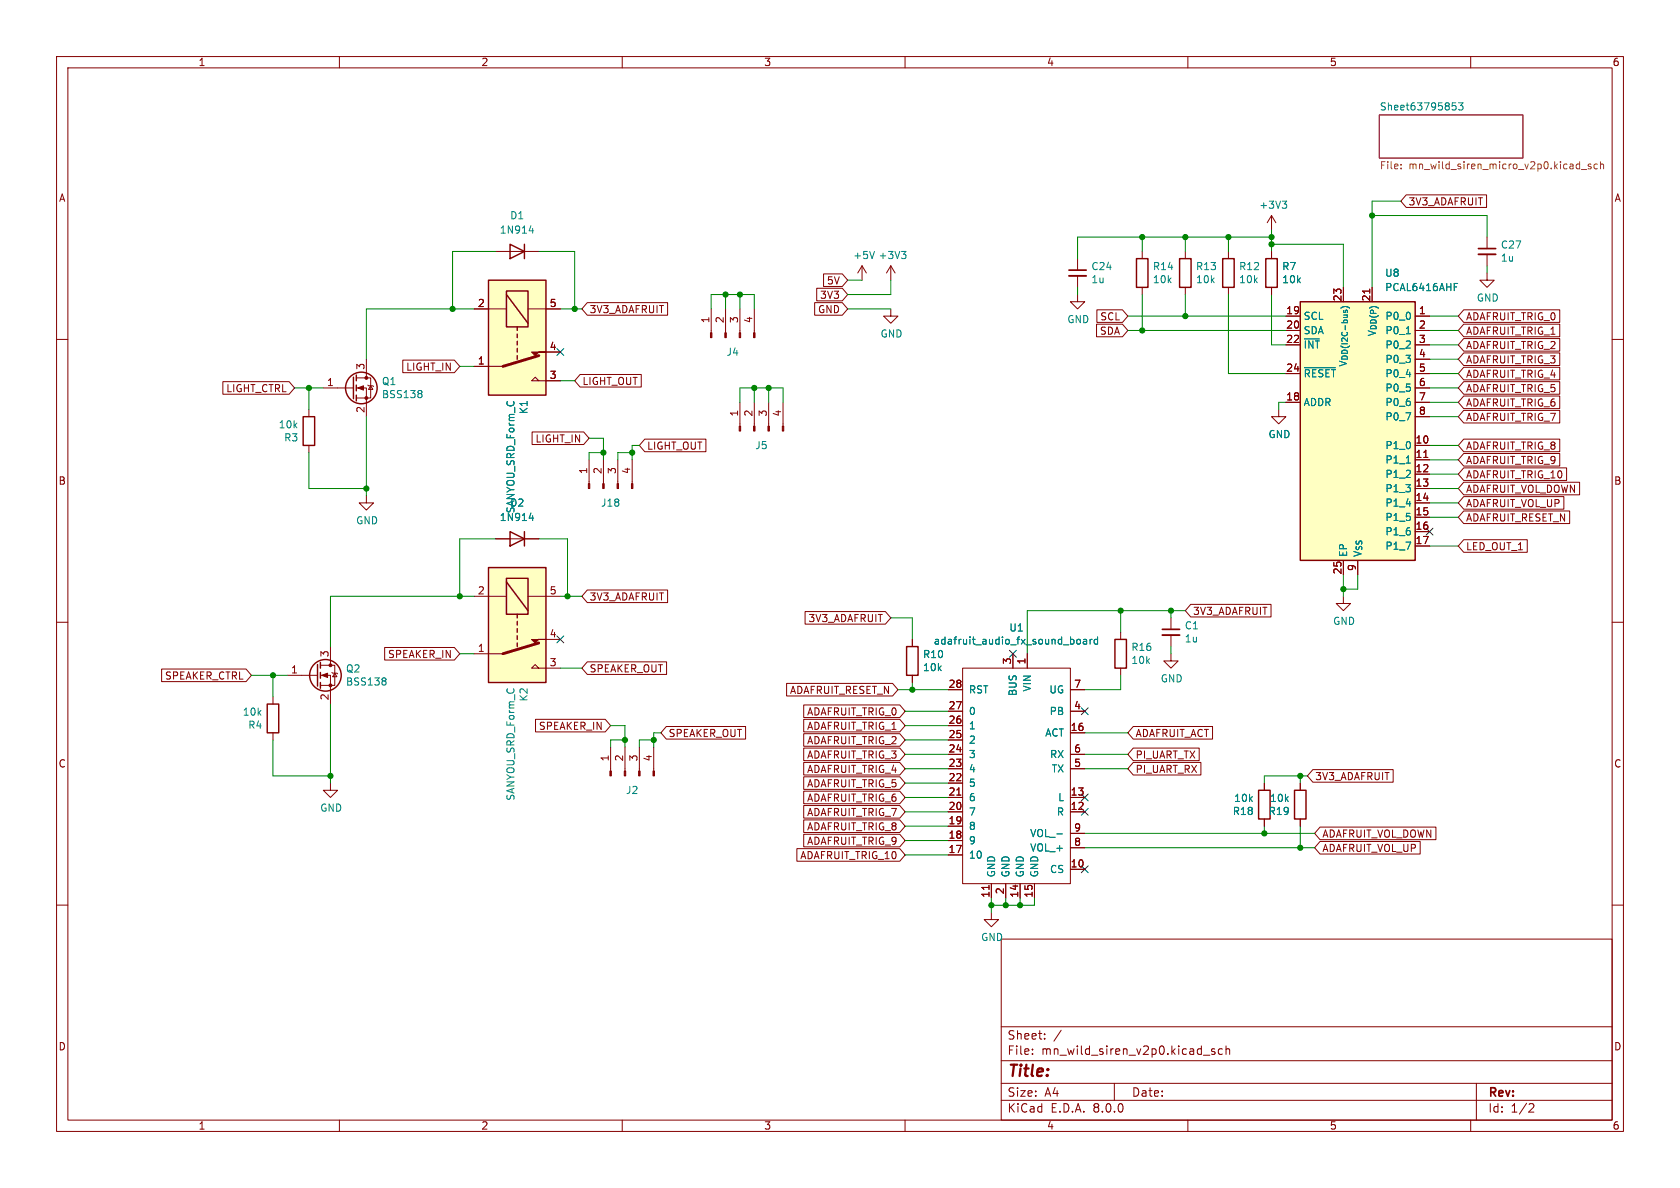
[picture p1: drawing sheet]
<svg xmlns="http://www.w3.org/2000/svg" width="297mm" height="210mm" viewBox="0 0 297 210" stroke-linecap="round" stroke-linejoin="round" font-family="sans-serif">
<g fill="none" stroke="#840000" stroke-width=".18">
<path d="M10 10h277v190h-277zM12 12h273v186h-273zM60 10v2M110 10v2M160 10v2M210 10v2M260 10v2M10 60h2M285 60h2M54.6 72.4v1.3M54.6 78.7v1.3M226.1 72.4v1.3h1.2l-1.2 1.2-1.3-1.2h1.3"/>
<path d="M10 110h2M285 110h2M10 160h2M285 160h2M177 166h108v32h-108zM60 198v2M110 198v2M160 198v2M177 194.5h108M177 191.5h108M177 187.5h108M177 181.5h108"/>
<path d="M182.5 186.3v.1M182.5 185.5v.1M184.7 183.6v.1M184.7 182.8v.1M187.6 182.1l-1.3 2M197 191.5v3M210 198v2M212.7 186.5h1.2M214.7 185.5l-.3-.1-.2 .2v.2l.5 .2v.3h-.5M216.1 185.5l-.4-.1-.3 .3v.4l.1 .2h.6M216.7 185.5l.3-.1 .3 .1 .1 .9M216.7 184.9v1.5"/>
<path d="M260 198v2M261 191.5v6.5M270.5 195.1l.5 .1 .2 .3-1 1.1h1"/>
</g>
<path d="M243.8 20.3h25.4v7.6h-25.4z" fill="none" stroke="#840084" stroke-width=".18"/>
<path d="M256.8 18.2h.6M256.9 18.7h.3l.2 .2v.4l-.5 .1M257.9 18.2h.7l-.4 .5 .4 .1v.5l-.2 .1-.5-.1" fill="none" stroke="#008484" stroke-width=".18"/>
<path d="M247.7 29.7v.1M247.7 29.1v.1M279.6 30h.9M281.3 29.1l-.3-.1-.2 .2v.2l.5 .1v.3h-.5M282.4 29.1l-.4-.1-.2 .2 .1 .6h.5M282.9 29.1l.2-.1 .3 .1 .1 .7M282.9 28.6v1.2" fill="none" stroke="#848400" stroke-width=".18"/>
<path d="M53.6 73.7h2v5h-2z" fill="none" stroke="#840000" stroke-width=".25"/>
<path d="M86.4 49.5h10.1v20.4h-10.1z" fill="#ffffc2"/>
<g fill="none" stroke="#840000" stroke-width=".18">
<path d="M83.8 54.6h5.7M87.6 44.5h7.6M93.3 54.6h5.8M152.4 47l-.8 1.3M152.4 47v2.5M152.4 47l.8 1.3M157.5 54.6v1.3h1.2l-1.2 1.3-1.3-1.3h1.3M157.5 47l-.8 1.3M157.5 47v2.5M157.5 47l.7 1.3M190.5 52.1v1.2h1.3l-1.3 1.3-1.3-1.3h1.3M190.5 45.7v2.1"/>
<path d="M190.5 48.8v2M201.9 44.5v1.2M201.9 50.8v1.3M209.5 44.5v1.2M209.5 50.8v1.3M217.2 44.5v1.2M217.2 50.8v1.3M57.1 68.6h5.4M63 68.6h1.8v5.1M63 66.8h2.5v3.6h-2.5M64.8 63.5v3.3M65 68.1l.2 .1h.7l.1 .1"/>
<path d="M65.5 68.2l.4 .6h-.7zM83.8 64.8h5.1M95.2 67.3l-.6-.6-.6 .6h5.1M96.5 62.2h2.6M64.8 87.6v1.3h1.2l-1.2 1.3-1.3-1.3h1.3M87.6 95.3h7.6M50.8 119.4h5.3M56.6 119.4h1.8v5.1M56.6 117.6h2.6v3.6h-2.6M58.4 114.3v3.3M58.7 118.9l.1 .1h.8l.1 .1M59.2 119l.4 .6h-.8z"/>
<path d="M161.3 113v1.3M161.3 119.4v1.3M58.4 138.4v1.3h1.3l-1.3 1.3-1.3-1.3h1.3M107.9 132.1v4.2M110.5 132.1v4.2M113 132.1v4.2M115.6 132.1v4.2"/>
</g>
<g fill="none" stroke="#840000" stroke-width=".25">
<path d="M86.4 49.5h10.1v20.4h-10.1zM89.5 51.4h3.8v6.4h-3.8zM89.5 52.1l3.8 5.1M90.2 43.2l2.5 1.3-2.5 1.2zM91.4 57.8v.6M91.4 59.1v.6M92.7 43.2v2.5M200.9 45.7h2v5.1h-2zM208.5 45.7h2.1v5.1h-2.1zM216.2 45.7h2v5.1h-2zM62.5 66.7v3.8M63 66.3v1"/>
<path d="M63 68.1v1M63 69.9v1M91.4 60.3v.7M91.4 61.6v.6M91.4 62.9v.6M90.2 94l2.5 1.3-2.5 1.2zM92.7 94v2.5M56.1 117.5v3.8M56.6 117.1v1M56.6 118.9v1M160.3 114.3h2v5.1h-2zM56.6 120.7v1"/>
<circle cx="63.9" cy="68.6" r="2.79"/>
<circle cx="57.5" cy="119.4" r="2.79"/>
</g>
<path d="M95.2 62.9l-6.3 1.9" fill="none" stroke="#840000" stroke-width=".51"/>
<g fill="#840000" stroke="#840000" stroke-width=".18">
<path d="M94 62.2h2.5h-1.3l-.6 .7z"/>
<path d="M56.9 119.4l1-.4v.8z"/>
<path d="M115.4 136.3h.3v.9h-.3z"/>
<path d="M112.9 136.3h.3v.9h-.3z"/>
<path d="M110.4 136.3h.2v.9h-.2z"/>
<path d="M107.8 136.3h.3v.9h-.3z"/>
<path d="M63.2 68.6l1.1-.4v.8z"/>
<circle cx="58.4" cy="121.2" r=".25"/>
<circle cx="58.4" cy="117.6" r=".25"/>
<circle cx="64.8" cy="70.4" r=".25"/>
<circle cx="64.8" cy="66.8" r=".25"/>
</g>
<path d="M93.6 40.8h.7M94.2 40.4v.8M154.6 44.4l-.4 1.3M159.4 44.4h.8l-.5 .5M159.9 44.9l.3 .3v.3l-.3 .2M74.4 69l.2 .3-.2 .3 .2 .2v.3l-.2 .2M93.6 91.6h.7M94.2 91.2v.8M68 119.8l.2 .3-.2 .3 .2 .2v.3l-.2 .2" fill="none" stroke="#008484" stroke-width=".18"/>
<path d="M189 48.8h3" fill="none" stroke="#840000" stroke-width=".33"/>
<path d="M189 47.8h3" fill="none" stroke="#840000" stroke-width=".3"/>
<path d="M86.4 100.3h10.1v20.4h-10.1z" fill="#ffffc2"/>
<g fill="none" stroke="#840000" stroke-width=".18">
<path d="M224.8 38.1v2.5M224.8 38.1l-.8 1.3M224.8 38.1l.8 1.3M125.7 54.6v4.2M128.3 54.6v4.2M130.8 54.6v4.2M133.3 54.6v4.2M224.8 44.5v1.2M224.8 50.8v1.3M262.9 48.3v1.2h1.3l-1.3 1.3-1.3-1.3h1.3M262.9 41.9v2M262.9 45v2"/>
<path d="M130.8 71.1v4.2M133.3 71.1v4.2M135.9 71.1v4.2M138.4 71.1v4.2M104.1 81.3v4.2M106.7 81.3v4.2M109.2 81.3v4.2M111.8 81.3v4.2M83.8 105.4h5.7M83.8 115.6h5.1M93.3 105.4h5.8M95.2 118.1l-.6-.6-.6 .6h5.1"/>
<path d="M96.5 113h2.6M170.2 118.1h19v38.1h-19zM179.1 115.6v2.5M181.6 115.6v2.5M198.1 111.8v1.2M198.1 118.1v1.3M207 115.6v1.2h1.3l-1.3 1.3-1.3-1.3h1.3M207 109.2v2.1M207 112.3v2M237.5 105.4v1.3h1.3l-1.3 1.3-1.3-1.3h1.3M48.3 123.2v1.3M48.3 129.5v1.3"/>
<path d="M167.6 138.4h2.6M167.6 135.9h2.6M167.6 133.4h2.6M167.6 130.8h2.6M167.6 128.3h2.6M167.6 125.7h2.6M167.6 121.9h2.6M189.2 129.5h2.6M189.2 135.9h2.6M189.2 133.4h2.6M189.2 125.7h2.6M189.2 121.9h2.6"/>
<path d="M223.5 138.4v1.3M229.9 138.4v1.3M167.6 143.5h2.6M167.6 141h2.6M167.6 151.1h2.6M167.6 148.6h2.6M167.6 146.1h2.6M169.2 140.6h.7M174.8 156.5v.7M175.3 156.2v2.6M177.8 156.2v2.6M180.3 156.2v2.6"/>
<path d="M182.9 156.2v2.6M189.2 153.7h2.6M189.2 143.5h2.6M189.2 141h2.6M189.2 149.9h2.6M189.2 147.3h2.6M223.5 144.8v1.3M229.9 144.8v1.3M175.3 161.3v1.3h1.2l-1.2 1.2-1.3-1.2h1.3"/>
</g>
<g fill="none" stroke="#840000" stroke-width=".25">
<path d="M223.8 45.7h2v5.1h-2zM86.4 100.3h10.1v20.4h-10.1zM89.5 102.2h3.8v6.4h-3.8zM89.5 102.9l3.8 5.1M91.4 108.6v.6M91.4 109.9v.6M91.4 111.1v.7M91.4 112.4v.6M91.4 113.7v.6M197.1 113h2v5.1h-2zM47.2 124.5h2.1v5h-2.1zM222.5 139.7h2v5.1h-2z"/>
<path d="M228.9 139.7h2v5.1h-2z"/>
</g>
<path d="M95.2 113.7l-6.3 1.9" fill="none" stroke="#840000" stroke-width=".51"/>
<g fill="#840000" stroke="#840000" stroke-width=".18">
<path d="M94 113h2.5h-1.3l-.6 .7z"/>
<path d="M133.2 58.8h.3v.9h-.3z"/>
<path d="M130.7 58.8h.2v.9h-.2z"/>
<path d="M128.1 58.8h.3v.9h-.3z"/>
<path d="M125.6 58.8h.3v.9h-.3z"/>
<path d="M138.3 75.3h.3v.9h-.3z"/>
<path d="M135.8 75.3h.2v.9h-.2z"/>
<path d="M133.2 75.3h.3v.9h-.3z"/>
<path d="M130.7 75.3h.2v.9h-.2z"/>
<path d="M111.6 85.5h.3v.9h-.3z"/>
<path d="M109.1 85.5h.2v.9h-.2z"/>
<path d="M106.6 85.5h.2v.9h-.2z"/>
<path d="M104 85.5h.3v.9h-.3z"/>
</g>
<path d="M226.7 35.6h.8l-.5 .4M227.2 36l.3 .3v.3l-.3 .2M190.3 113.3l.3-.3 .3 .1 .1 .2-.1 .5-.3 .1-.3-.3M191.6 113.1h.4l.1 .8M192.1 113.3l-.4 .1-.2 .2 .2 .3 .4-.1M192.7 113v.9M193.1 113l-.4 .3M194 113.1l-.3-.1-.3 .3 .2 .5h.4M194 112.6v1.3M186.8 147.4h1" fill="none" stroke="#008484" stroke-width=".18"/>
<path d="M261.4 45h3M205.5 112.3h3" fill="none" stroke="#840000" stroke-width=".33"/>
<path d="M261.4 43.9h3M205.5 111.3h3" fill="none" stroke="#840000" stroke-width=".3"/>
<path d="M229.9 53.3h20.3v45.8h-20.3z" fill="#ffffc2"/>
<path d="M229.9 53.3h20.3v45.8h-20.3z" fill="none" stroke="#840000" stroke-width=".25"/>
<g fill="none" stroke="#840000" stroke-width=".18">
<path d="M248.6 34.4h14.2v2.3h-14.2l-1-1.1zM83.8 54.6h2.6M96.5 54.6h2.6M103.8 53.5h14.2v2.2h-14.2l-.9-1.1zM144 53.5h4.9l1 1.1-1 1.1h-4.9zM144.4 51h4.5l1 1.1-1 1.1h-4.5zM145.6 48.4h3.3l1 1.1-1 1.1h-3.3zM193.9 57.3h4.5l1 1.1-1 1.1h-4.5zM193.9 54.8h4.5l1 1.1-1 1.1h-4.5zM224.8 44.5v1.2M224.8 50.8v1.3M227.3 55.9h2.6"/>
<path d="M227.3 58.4h2.6M237.5 50.8v2.5M250.2 55.9h2.5M250.2 58.4h2.5M258.8 57.3h16.9v2.2h-16.9l-1-1.1zM258.8 54.8h16.9v2.2h-16.9l-1-1.1zM258.8 59.8h16.9v2.3h-16.9l-1-1.1zM39.4 67.5h11.7l1 1.1-1 1.1h-11.7zM71.2 63.7h9.1l1 1.1-1 1.1h-9.1zM83.8 64.8h2.6M94.1 76.4h9.1l.9 1.1-.9 1.1h-9.1zM96.5 67.3h2.6"/>
<path d="M96.5 62.2h2.6M102.6 66.2h10.8v2.2h-10.8l-1-1.1zM114 77.6h10.8v2.3h-10.8l-1-1.2zM227.3 71.1h2.6M227.3 61h2.6M227.3 66h2.6M250.2 78.7h2.5M250.2 71.1h2.5M250.2 61h2.5M250.2 66h2.5M250.2 63.5h2.5M250.2 68.6h2.5"/>
<path d="M250.2 73.7h2.5M258.8 62.4h16.9v2.2h-16.9l-1-1.1zM258.8 77.6h16.9v2.3h-16.9l-1-1.2zM258.8 70h16.9v2.2h-16.9l-1-1.1zM258.8 64.9h16.9v2.3h-16.9l-1-1.2zM258.8 67.5h16.9v2.2h-16.9l-1-1.1zM258.8 72.5h16.9v2.3h-16.9l-1-1.1zM87.6 95.3h2.6M92.7 95.3h2.5M237.5 99.1v2.5M240 99.1v2.5M250.2 81.3h2.5"/>
<path d="M250.2 83.8h2.5M250.2 86.4h2.5M250.2 88.9h2.5M250.2 91.4h2.5M250.2 94h2.5M250.2 96.5h2.5M251.7 80.9h.7M258.8 95.4h11.2v2.2h-11.2l-1-1.1zM258.8 82.7h18.2v2.2h-18.2l-1-1.1zM258.8 85.2h20.5v2.3h-20.5l-1-1.1zM258.8 80.2h16.9v2.2h-16.9l-1-1.1zM258.8 90.3h18.7v2.3h-18.7l-1-1.2z"/>
<path d="M258.8 87.8h17.7v2.2h-17.7l-1-1.1zM28.6 118.3h14.9l.9 1.1-.9 1.1h-14.9zM68 114.5h12.3l1 1.1-1 1.1h-12.3zM103.8 104.3h14.2v2.2h-14.2l-.9-1.1zM103.8 117h14v2.2h-14l-.9-1.1zM142.3 108.1h14.2l1 1.1-1 1.1h-14.2zM161.3 113v1.3M161.3 119.4v1.3M179.1 115.6v2.5M181.6 115.6v2.5M210.5 106.8h14.2v2.3h-14.2l-1-1.1zM94.7 127.2h12.3l.9 1.1-.9 1.1h-12.3z"/>
<path d="M117.8 128.4h14v2.3h-14l-1-1.2zM139.1 120.8h18.7l.9 1.1-.9 1.1h-18.7zM142.1 124.6h17l.9 1.1-.9 1.1h-17zM142.1 127.2h17l.9 1.1-.9 1.1h-17zM142.1 139.9h17l.9 1.1-.9 1.1h-17zM142.1 137.3h17l.9 1.1-.9 1.1h-17zM142.1 134.8h17l.9 1.1-.9 1.1h-17zM142.1 129.7h17l.9 1.1-.9 1.1h-17zM142.1 132.2h17l.9 1.2-.9 1.1h-17zM167.6 138.4h2.6M167.6 135.9h2.6M167.6 133.4h2.6"/>
<path d="M167.6 130.8h2.6M167.6 128.3h2.6M167.6 125.7h2.6M167.6 121.9h2.6M189.2 129.5h2.6M189.2 135.9h2.6M189.2 133.4h2.6M189.2 125.7h2.6M189.2 121.9h2.6M200.3 134.8h12v2.2h-12l-.9-1.1zM200.3 128.4h14.1v2.3h-14.1l-.9-1.2zM200.3 132.2h11.7v2.3h-11.7l-.9-1.1z"/>
<path d="M223.5 138.4v1.3M229.9 138.4v1.3M232.1 136h14.2v2.3h-14.2l-1-1.1zM140.9 150h18.2l.9 1.1-.9 1.1h-18.2zM142.1 144.9h17l.9 1.2-.9 1.1h-17zM142.1 142.4h17l.9 1.1-.9 1.1h-17zM142.1 147.5h17l.9 1.1-.9 1.1h-17zM167.6 143.5h2.6M167.6 141h2.6M167.6 151.1h2.6M167.6 148.6h2.6M167.6 146.1h2.6"/>
<path d="M169.2 140.6h.7M174.8 156.5v.7M175.3 156.2v2.6M177.8 156.2v2.6M180.3 156.2v2.6M182.9 156.2v2.6M189.2 153.7h2.6M189.2 143.5h2.6M189.2 141h2.6M189.2 149.9h2.6M189.2 147.3h2.6M223.5 144.8v1.3"/>
<path d="M229.9 144.8v1.3M233.4 148.7h17.7v2.3h-17.7l-1-1.1zM233.4 146.2h20.5v2.2h-20.5l-1-1.1z"/>
</g>
<g fill="none" stroke="#008484" stroke-width=".18">
<path d="M248.6 59h.7M257.1 50.7h.4M257.1 50.1h.6M230.6 65h5.5M93.6 91.6h.7M94.2 91.2v.8M248.6 81.9h.7M190.3 113.3l.3-.3 .3 .1 .1 .2-.1 .5-.3 .1-.3-.3M191.6 113.1h.4l.1 .8M192.1 113.3l-.4 .1-.2 .2 .2 .3 .4-.1M192.7 113v.9M193.1 113l-.4 .3"/>
<path d="M194 113.1l-.3-.1-.3 .3 .2 .5h.4M194 112.6v1.3M186.8 147.4h1"/>
</g>
<g fill="none" stroke="#008400" stroke-width=".18">
<path d="M242.6 38.1h20.3v3.8M247.6 35.6h-5v15.2M83.8 54.6h-19v8.9M87.6 44.5h-7.6v10.1M95.2 44.5h6.4v10.1M99.1 54.6h3.8M125.7 54.6v-2.5h7.6v2.5M128.3 52.1v2.5M130.8 52.1v2.5M149.9 54.6h7.6M149.9 49.5h2.5M157.5 49.5v2.6h-7.6"/>
<path d="M190.5 50.8v1.3M199.4 58.4h27.9M199.4 55.9h27.9M201.9 41.9v2.6M201.9 52.1v6.3M209.5 41.9v2.6M209.5 52.1v3.8M217.2 41.9v2.6M217.2 52.1v13.9h10.1M224.8 41.9h-34.3v3.8M224.8 40.6v3.9M224.8 52.1v8.9h2.5"/>
<path d="M224.8 43.2h12.7v7.6M252.7 58.4h5.1M252.7 55.9h5.1M262.9 47v1.3M52.1 68.6h5M54.6 68.6v3.8M64.8 73.7v13.9M81.3 64.8h2.5M99.1 67.3h2.5M104.1 77.5h2.6v3.8M113 78.7h-1.2v2.6M130.8 71.1v-2.5h7.6v2.5"/>
<path d="M133.3 68.6v2.5M135.9 68.6v2.5M227.3 71.1h-1.2v1.3M252.7 68.6h5.1M252.7 61h5.1M252.7 66h5.1M252.7 78.7h5.1M252.7 63.5h5.1M252.7 71.1h5.1M252.7 73.7h5.1M54.6 80v6.4h10.2M87.6 95.3h-6.3v10.1"/>
<path d="M95.2 95.3h5.1v10.1M106.7 80h-2.6v1.3M111.8 80h-2.6v1.3M252.7 86.4h5.1M252.7 91.4h5.1M252.7 81.3h5.1M252.7 83.8h5.1M252.7 96.5h5.1M252.7 88.9h5.1M44.4 119.4h6.4M48.3 119.4v3.8M81.3 115.6h2.5"/>
<path d="M83.8 105.4h-25.4v8.9M99.1 105.4h3.8M99.1 118.1h3.8M157.5 109.2h3.8v3.8M198.1 119.4v2.5h-6.3M198.1 108v3.8M207 108v1.2M207 114.3v1.3M209.5 108h-27.9v7.6M237.5 101.6v3.8M240 101.6v2.5h-2.5M48.3 130.8v6.4h10.1"/>
<path d="M58.4 124.5v13.9M107.9 128.3h2.6v3.8M110.5 130.8h-2.6v1.3M115.6 130.8h-2.6v1.3M116.8 129.5h-1.2v2.6M158.7 121.9h8.9M160 128.3h7.6M160 135.9h7.6M160 133.4h7.6M160 138.4h7.6M160 130.8h7.6M160 125.7h7.6"/>
<path d="M161.3 120.7v1.2M191.8 135.9h7.6M191.8 133.4h7.6M191.8 129.5h7.6M229.9 137.2v1.2M231.1 137.2h-7.6v1.2M160 141h7.6M160 143.5h7.6M160 151.1h7.6M160 148.6h7.6M160 146.1h7.6M175.3 158.8v2.5"/>
<path d="M177.8 158.8v1.2M180.3 158.8v1.2M182.9 158.8v1.2h-7.6M191.8 147.3h40.6M191.8 149.9h40.6M223.5 146.1v1.2M229.9 146.1v3.8"/>
</g>
<g fill="none" stroke="#000084" stroke-width=".18">
<path d="M98.5 61.6l1.2 1.2M99.7 61.6l-1.2 1.2M252.1 93.4l1.2 1.2M253.3 93.4l-1.2 1.2M98.5 112.4l1.2 1.2M99.7 112.4l-1.2 1.2M178.5 115l1.2 1.2M179.7 115l-1.2 1.2M191.2 125.1l1.2 1.2M192.4 125.1l-1.2 1.2M191.2 140.4l1.2 1.2M191.2 153.1l1.2 1.2"/>
<path d="M191.2 142.9l1.2 1.2M192.4 140.4l-1.2 1.2M192.4 153.1l-1.2 1.2M192.4 142.9l-1.2 1.2"/>
</g>
<g fill="#008400" stroke="#008400" stroke-width=".18">
<circle cx="58.4" cy="137.2" r=".46"/>
<circle cx="115.6" cy="130.8" r=".46"/>
<circle cx="110.5" cy="130.8" r=".46"/>
<circle cx="81.3" cy="105.4" r=".46"/>
<circle cx="48.3" cy="119.4" r=".46"/>
<circle cx="101.6" cy="54.6" r=".46"/>
<circle cx="128.3" cy="52.1" r=".46"/>
<circle cx="106.7" cy="80" r=".46"/>
<circle cx="111.8" cy="80" r=".46"/>
<circle cx="135.9" cy="68.6" r=".46"/>
<circle cx="130.8" cy="52.1" r=".46"/>
<circle cx="133.3" cy="68.6" r=".46"/>
<circle cx="64.8" cy="86.4" r=".46"/>
<circle cx="80" cy="54.6" r=".46"/>
<circle cx="100.3" cy="105.4" r=".46"/>
<circle cx="54.6" cy="68.6" r=".46"/>
<circle cx="201.9" cy="58.4" r=".46"/>
<circle cx="161.3" cy="121.9" r=".46"/>
<circle cx="209.5" cy="41.9" r=".46"/>
<circle cx="201.9" cy="41.9" r=".46"/>
<circle cx="217.2" cy="41.9" r=".46"/>
<circle cx="224.8" cy="43.2" r=".46"/>
<circle cx="224.8" cy="41.9" r=".46"/>
<circle cx="209.5" cy="55.9" r=".46"/>
<circle cx="229.9" cy="137.2" r=".46"/>
<circle cx="198.1" cy="108" r=".46"/>
<circle cx="223.5" cy="147.3" r=".46"/>
<circle cx="229.9" cy="149.9" r=".46"/>
<circle cx="237.5" cy="104.1" r=".46"/>
<circle cx="207" cy="108" r=".46"/>
<circle cx="242.6" cy="38.1" r=".46"/>
<circle cx="180.3" cy="160" r=".46"/>
<circle cx="177.8" cy="160" r=".46"/>
<circle cx="175.3" cy="160" r=".46"/>
</g>
<text font-size="2.8" fill="#840000" x="178" y="190.9">Title:</text>
<g font-size="2.1" fill="#840000">
<text x="178" y="184">Sheet:</text>
<text x="178" y="186.7">File:</text>
<text x="184.1" y="186.7">mn_wild_siren_v2p0.kicad_sch</text>
<text x="178" y="196.9">KiCad</text>
<text x="178" y="194.1">Size:</text>
<text x="184.7" y="194.1">A4</text>
<text x="185.7" y="196.9">E.D.A.</text>
<text x="193.3" y="196.9">8.0.0</text>
<text x="200" y="194.1">Date:</text>
<text x="263" y="194.3">Rev:</text>
<text x="263" y="196.9">Id:</text>
<text x="267.1" y="196.9">1/2</text>
</g>
<g font-size="1.8" fill="#840000">
<text x="35" y="11.9">1</text>
<text x="85" y="11.9">2</text>
<text x="135" y="11.9">3</text>
<text x="185" y="11.9">4</text>
<text x="235" y="11.9">5</text>
<text x="285" y="11.9">6</text>
<text x="10.3" y="35.9">A</text>
<text x="285.3" y="35.9">A</text>
<text x="248.9" y="36.5">3V3_ADAFRUIT</text>
<text x="144.9" y="53">3V3</text>
<text x="146.1" y="50.5">5V</text>
<text x="237.2" y="53.4" transform="rotate(-90 237.2 53.4)">23</text>
<text x="242.3" y="53.4" transform="rotate(-90 242.3 53.4)">21</text>
<text x="84.4" y="54.4">2</text>
<text x="97.1" y="54.4">5</text>
<text x="104.1" y="55.6">3V3_ADAFRUIT</text>
<text x="125.5" y="57.2" transform="rotate(-90 125.5 57.2)">1</text>
<text x="128" y="57.2" transform="rotate(-90 128 57.2)">2</text>
<text x="130.6" y="57.2" transform="rotate(-90 130.6 57.2)">3</text>
<text x="133.1" y="57.2" transform="rotate(-90 133.1 57.2)">4</text>
<text x="144.5" y="55.6">GND</text>
<text x="194.3" y="59.4">SDA</text>
<text x="194.4" y="56.8">SCL</text>
<text x="227.3" y="55.6">19</text>
<text x="227.3" y="58.2">20</text>
<text x="243.4" y="59.6" transform="rotate(-90 243.4 59.6)">V_{DD(P)}</text>
<text x="250.8" y="55.6">1</text>
<text x="250.8" y="58.2">2</text>
<text x="259.1" y="59.4">ADAFRUIT_TRIG_1</text>
<text x="259.1" y="56.8">ADAFRUIT_TRIG_0</text>
<text x="64.5" y="65.5" transform="rotate(-90 64.5 65.5)">3</text>
<text x="71.7" y="65.7">LIGHT_IN</text>
<text x="84.4" y="64.5">1</text>
<text x="97.1" y="62">4</text>
<text x="227.3" y="60.7">22</text>
<text x="227.3" y="65.8">24</text>
<text x="250.8" y="60.7">3</text>
<text x="250.8" y="63.2">4</text>
<text x="250.8" y="65.8">5</text>
<text x="259.1" y="64.5">ADAFRUIT_TRIG_3</text>
<text x="259.1" y="61.9">ADAFRUIT_TRIG_2</text>
<text x="39.9" y="69.5">LIGHT_CTRL</text>
<text x="57.7" y="68.3">1</text>
<text x="97.1" y="67.1">3</text>
<text x="102.9" y="68.3">LIGHT_OUT</text>
<text x="227.3" y="70.9">18</text>
<text x="250.8" y="68.3">6</text>
<text x="250.8" y="70.9">7</text>
<text x="259.1" y="67">ADAFRUIT_TRIG_4</text>
<text x="259.1" y="69.5">ADAFRUIT_TRIG_5</text>
<text x="64.5" y="73.1" transform="rotate(-90 64.5 73.1)">2</text>
<text x="130.6" y="73.7" transform="rotate(-90 130.6 73.7)">1</text>
<text x="133.1" y="73.7" transform="rotate(-90 133.1 73.7)">2</text>
<text x="135.6" y="73.7" transform="rotate(-90 135.6 73.7)">3</text>
<text x="138.2" y="73.7" transform="rotate(-90 138.2 73.7)">4</text>
<text x="250.8" y="73.4">8</text>
<text x="259.1" y="72.1">ADAFRUIT_TRIG_6</text>
<text x="259.1" y="74.6">ADAFRUIT_TRIG_7</text>
<text x="94.6" y="78.4">LIGHT_IN</text>
<text x="103.9" y="83.9" transform="rotate(-90 103.9 83.9)">1</text>
<text x="106.4" y="83.9" transform="rotate(-90 106.4 83.9)">2</text>
<text x="109" y="83.9" transform="rotate(-90 109 83.9)">3</text>
<text x="111.5" y="83.9" transform="rotate(-90 111.5 83.9)">4</text>
<text x="114.3" y="79.7">LIGHT_OUT</text>
<text x="250.1" y="78.5">10</text>
<text x="250.1" y="81">11</text>
<text x="250.1" y="83.6">12</text>
<text x="259.1" y="79.7">ADAFRUIT_TRIG_8</text>
<text x="259.1" y="82.2">ADAFRUIT_TRIG_9</text>
<text x="10.3" y="85.9">B</text>
<text x="250.1" y="86.1">13</text>
<text x="250.1" y="88.6">14</text>
<text x="259.1" y="84.8">ADAFRUIT_TRIG_10</text>
<text x="259.1" y="87.3">ADAFRUIT_VOL_DOWN</text>
<text x="259.1" y="89.9">ADAFRUIT_VOL_UP</text>
<text x="285.3" y="85.9">B</text>
<text x="250.1" y="91.2">15</text>
<text x="250.1" y="93.7">16</text>
<text x="259.1" y="92.4">ADAFRUIT_RESET_N</text>
<text x="237.2" y="101.6" transform="rotate(-90 237.2 101.6)">25</text>
<text x="239.8" y="101" transform="rotate(-90 239.8 101)">9</text>
<text x="250.1" y="96.3">17</text>
<text x="259.1" y="97.5">LED_OUT_1</text>
<text x="84.4" y="105.2">2</text>
<text x="97.1" y="105.2">5</text>
<text x="104.1" y="106.4">3V3_ADAFRUIT</text>
<text x="97.1" y="112.8">4</text>
<text x="142.8" y="110.2">3V3_ADAFRUIT</text>
<text x="210.8" y="108.9">3V3_ADAFRUIT</text>
<text x="51.4" y="119.1">1</text>
<text x="58.2" y="116.3" transform="rotate(-90 58.2 116.3)">3</text>
<text x="68.5" y="116.5">SPEAKER_IN</text>
<text x="84.4" y="115.3">1</text>
<text x="97.1" y="117.9">3</text>
<text x="104.1" y="119.1">SPEAKER_OUT</text>
<text x="178.8" y="117.5" transform="rotate(-90 178.8 117.5)">3</text>
<text x="181.4" y="117.5" transform="rotate(-90 181.4 117.5)">1</text>
<text x="29.1" y="120.3">SPEAKER_CTRL</text>
<text x="58.2" y="123.9" transform="rotate(-90 58.2 123.9)">2</text>
<text x="139.6" y="122.9">ADAFRUIT_RESET_N</text>
<text x="167.6" y="125.5">27</text>
<text x="167.6" y="121.7">28</text>
<text x="189.8" y="125.5">4</text>
<text x="189.8" y="121.7">7</text>
<text x="95.2" y="129.2">SPEAKER_IN</text>
<text x="118.1" y="130.5">SPEAKER_OUT</text>
<text x="142.6" y="126.7">ADAFRUIT_TRIG_0</text>
<text x="142.6" y="129.2">ADAFRUIT_TRIG_1</text>
<text x="142.6" y="131.8">ADAFRUIT_TRIG_2</text>
<text x="167.6" y="130.6">25</text>
<text x="167.6" y="128">26</text>
<text x="189.2" y="129.3">16</text>
<text x="200.7" y="130.5">ADAFRUIT_ACT</text>
<text x="10.3" y="135.9">C</text>
<text x="107.7" y="134.7" transform="rotate(-90 107.7 134.7)">1</text>
<text x="110.2" y="134.7" transform="rotate(-90 110.2 134.7)">2</text>
<text x="112.8" y="134.7" transform="rotate(-90 112.8 134.7)">3</text>
<text x="115.3" y="134.7" transform="rotate(-90 115.3 134.7)">4</text>
<text x="142.6" y="136.8">ADAFRUIT_TRIG_4</text>
<text x="142.6" y="134.3">ADAFRUIT_TRIG_3</text>
<text x="167.6" y="135.6">23</text>
<text x="167.6" y="133.1">24</text>
<text x="189.8" y="135.6">5</text>
<text x="189.8" y="133.1">6</text>
<text x="200.7" y="136.8">PI_UART_RX</text>
<text x="200.7" y="134.3">PI_UART_TX</text>
<text x="285.3" y="135.9">C</text>
<text x="142.6" y="141.9">ADAFRUIT_TRIG_6</text>
<text x="142.6" y="139.4">ADAFRUIT_TRIG_5</text>
<text x="167.6" y="143.3">20</text>
<text x="167.6" y="140.7">21</text>
<text x="167.6" y="138.2">22</text>
<text x="189.2" y="143.3">12</text>
<text x="189.2" y="140.7">13</text>
<text x="232.4" y="138.1">3V3_ADAFRUIT</text>
<text x="142.6" y="147">ADAFRUIT_TRIG_8</text>
<text x="142.6" y="144.5">ADAFRUIT_TRIG_7</text>
<text x="142.6" y="149.5">ADAFRUIT_TRIG_9</text>
<text x="167.6" y="148.3">18</text>
<text x="167.6" y="145.8">19</text>
<text x="189.8" y="149.6">8</text>
<text x="189.8" y="147.1">9</text>
<text x="233.7" y="148.3">ADAFRUIT_VOL_DOWN</text>
<text x="141.4" y="152.1">ADAFRUIT_TRIG_10</text>
<text x="167.6" y="150.9">17</text>
<text x="189.2" y="153.4">10</text>
<text x="233.7" y="150.8">ADAFRUIT_VOL_UP</text>
<text x="175" y="158.8" transform="rotate(-90 175 158.8)">11</text>
<text x="177.5" y="158.2" transform="rotate(-90 177.5 158.2)">2</text>
<text x="180.1" y="158.8" transform="rotate(-90 180.1 158.8)">14</text>
<text x="182.6" y="158.8" transform="rotate(-90 182.6 158.8)">15</text>
<text x="10.3" y="185.9">D</text>
<text x="285.3" y="185.9">D</text>
<text x="35" y="199.9">1</text>
<text x="85" y="199.9">2</text>
<text x="135" y="199.9">3</text>
<text x="185" y="199.9">4</text>
<text x="235" y="199.9">5</text>
<text x="285" y="199.9">6</text>
</g>
<g font-size="1.8" fill="#008484">
<text x="243.8" y="19.6">Sheet63795853</text>
<text x="88.3" y="41.5">1N914</text>
<text x="90.1" y="39">D1</text>
<text x="222.5" y="37.1">+3V3</text>
<text x="150.7" y="46">+5V</text>
<text x="155.2" y="46">+3V3</text>
<text x="192.8" y="48">C24</text>
<text x="203.7" y="48">R14</text>
<text x="211.3" y="48">R13</text>
<text x="219" y="48">R12</text>
<text x="226.6" y="48">R7</text>
<text x="265.2" y="44.1">C27</text>
<text x="265.2" y="46.5">1u</text>
<text x="192.8" y="50.3">1u</text>
<text x="203.7" y="50.3">10k</text>
<text x="211.3" y="50.3">10k</text>
<text x="219" y="50.3">10k</text>
<text x="226.6" y="50.3">10k</text>
<text x="244.8" y="49.1">U8</text>
<text x="244.8" y="51.7">PCAL6416AHF</text>
<text x="261" y="53.5">GND</text>
<text x="155.6" y="59.9">GND</text>
<text x="188.6" y="57.3">GND</text>
<text x="230.4" y="56.7">SCL</text>
<text x="230.4" y="59.3">SDA</text>
<text x="244.8" y="56.7">P0_0</text>
<text x="244.8" y="59.3">P0_1</text>
<text x="128.3" y="63.1">J4</text>
<text x="230.4" y="61.8">~{INT}</text>
<text x="238.4" y="65" transform="rotate(-90 238.4 65)">V_{DD(I2C-bus)}</text>
<text x="244.8" y="61.8">P0_2</text>
<text x="244.8" y="64.4">P0_3</text>
<text x="67.4" y="70.6">BSS138</text>
<text x="67.4" y="68.3">Q1</text>
<text x="230.4" y="72">ADDR</text>
<text x="230.4" y="66.9">~{RESET}</text>
<text x="244.8" y="66.9">P0_4</text>
<text x="244.8" y="69.4">P0_5</text>
<text x="244.8" y="72">P0_6</text>
<text x="49.2" y="75.9">10k</text>
<text x="93.5" y="73.3" transform="rotate(-90 93.5 73.3)">K1</text>
<text x="224.2" y="77.6">GND</text>
<text x="244.8" y="74.5">P0_7</text>
<text x="50.1" y="78.2">R3</text>
<text x="133.4" y="79.6">J5</text>
<text x="244.8" y="79.6">P1_0</text>
<text x="244.8" y="82.1">P1_1</text>
<text x="90.1" y="89.8">D2</text>
<text x="106.2" y="89.8">J18</text>
<text x="244.8" y="84.7">P1_2</text>
<text x="244.8" y="87.2">P1_3</text>
<text x="244.8" y="89.8">P1_4</text>
<text x="62.9" y="92.9">GND</text>
<text x="88.3" y="92.3">1N914</text>
<text x="91.2" y="90.8" transform="rotate(-90 91.2 90.8)">SANYOU_SRD_Form_C</text>
<text x="244.8" y="92.3">P1_5</text>
<text x="244.8" y="94.8">P1_6</text>
<text x="238.4" y="98.6" transform="rotate(-90 238.4 98.6)">EP</text>
<text x="240.9" y="98.6" transform="rotate(-90 240.9 98.6)">V_{SS}</text>
<text x="244.8" y="97.4">P1_7</text>
<text x="178.3" y="111.8">U1</text>
<text x="209.4" y="111.5">C1</text>
<text x="209.4" y="113.8">1u</text>
<text x="235.6" y="110.7">GND</text>
<text x="61.1" y="119.1">Q2</text>
<text x="163.1" y="118.8">10k</text>
<text x="163.1" y="116.5">R10</text>
<text x="165" y="114.1">adafruit_audio_fx_sound_board</text>
<text x="199.9" y="117.6">10k</text>
<text x="199.9" y="115.3">R16</text>
<text x="61.1" y="121.4">BSS138</text>
<text x="93.5" y="124.1" transform="rotate(-90 93.5 124.1)">K2</text>
<text x="171.2" y="122.8">RST</text>
<text x="179.9" y="123.1" transform="rotate(-90 179.9 123.1)">BUS</text>
<text x="182.5" y="122.4" transform="rotate(-90 182.5 122.4)">VIN</text>
<text x="185.4" y="122.8">UG</text>
<text x="205.1" y="120.8">GND</text>
<text x="42.8" y="126.7">10k</text>
<text x="43.8" y="129">R4</text>
<text x="171.2" y="131.7">2</text>
<text x="171.2" y="129.1">1</text>
<text x="171.2" y="126.6">0</text>
<text x="184.7" y="130.4">ACT</text>
<text x="185.5" y="126.6">PB</text>
<text x="171.2" y="136.8">4</text>
<text x="171.2" y="134.2">3</text>
<text x="185.5" y="134.2">RX</text>
<text x="185.8" y="136.8">TX</text>
<text x="56.5" y="143.7">GND</text>
<text x="91.2" y="141.6" transform="rotate(-90 91.2 141.6)">SANYOU_SRD_Form_C</text>
<text x="110.6" y="140.6">J2</text>
<text x="171.2" y="141.8">6</text>
<text x="171.2" y="139.3">5</text>
<text x="187" y="141.8">L</text>
<text x="218.1" y="142">10k</text>
<text x="224.4" y="142">10k</text>
<text x="171.2" y="149.5">9</text>
<text x="171.2" y="146.9">8</text>
<text x="171.2" y="144.4">7</text>
<text x="182" y="148.2">VOL_-</text>
<text x="186.7" y="144.4">R</text>
<text x="217.8" y="144.3">R18</text>
<text x="224.2" y="144.3">R19</text>
<text x="171.2" y="152">10</text>
<text x="176.1" y="155.2" transform="rotate(-90 176.1 155.2)">GND</text>
<text x="178.7" y="155.2" transform="rotate(-90 178.7 155.2)">GND</text>
<text x="181.2" y="155.2" transform="rotate(-90 181.2 155.2)">GND</text>
<text x="182" y="150.7">VOL_+</text>
<text x="183.7" y="155.2" transform="rotate(-90 183.7 155.2)">GND</text>
<text x="185.5" y="154.5">CS</text>
<text x="173.4" y="166.5">GND</text>
</g>
<g font-size="1.8" fill="#848400">
<text x="243.8" y="30.3">File:</text>
<text x="249.1" y="30.3">mn_wild_siren_micro_v2p0.kicad_sch</text>
</g>
</svg>
